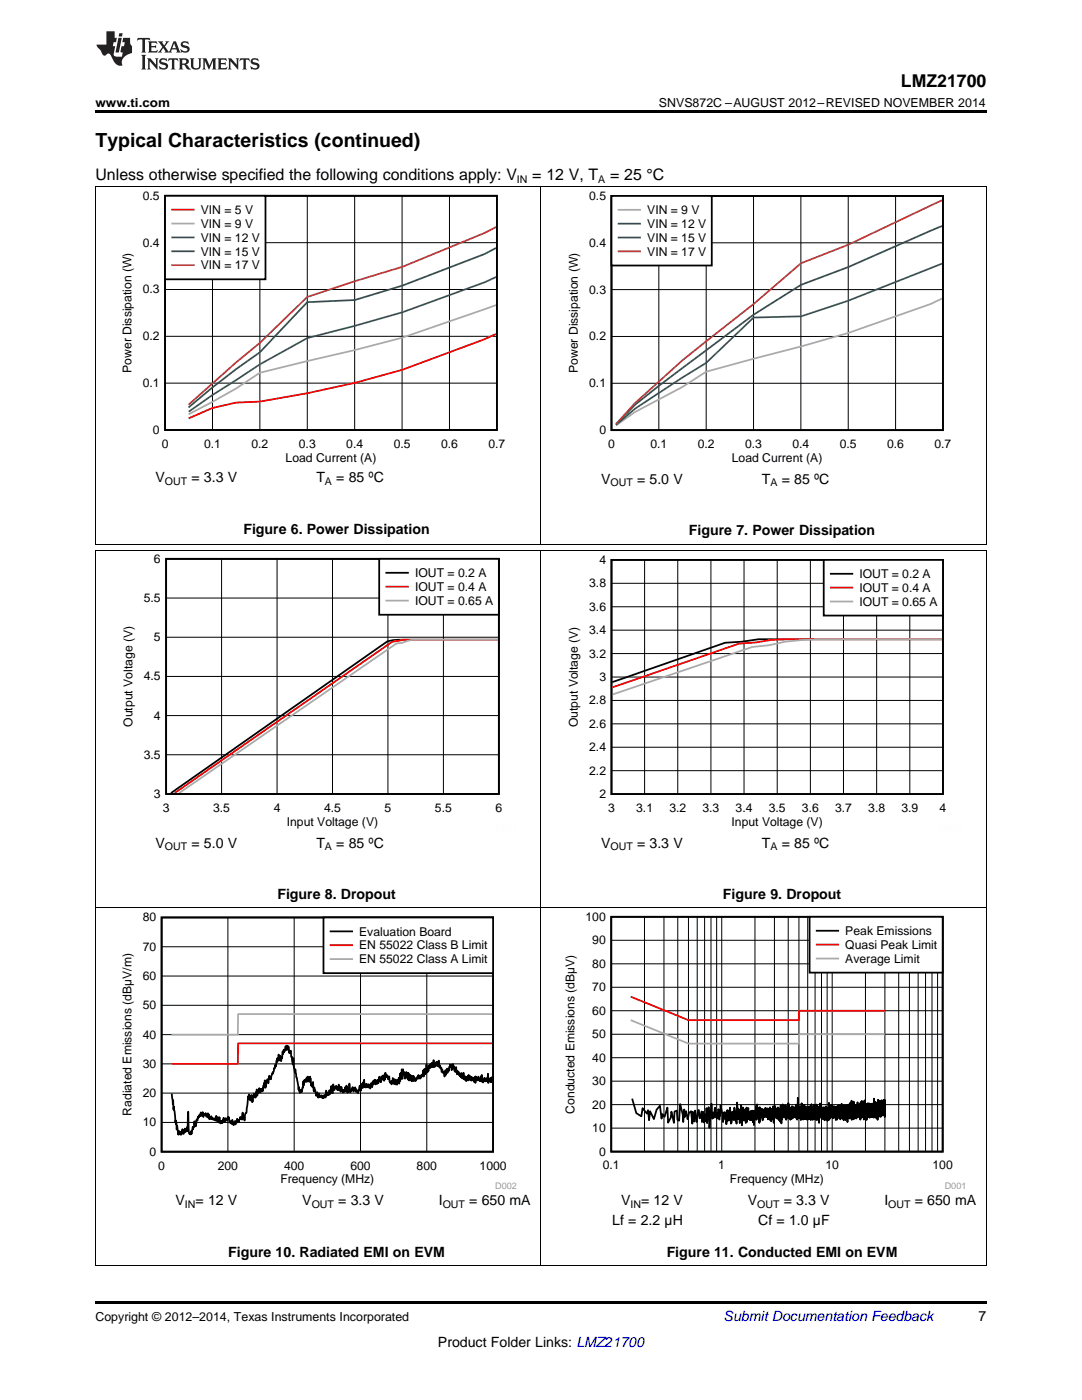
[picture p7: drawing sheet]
<svg xmlns="http://www.w3.org/2000/svg" width="216mm" height="279mm" viewBox="0 0 216 279" stroke-linecap="round" stroke-linejoin="round" font-family="sans-serif">
<path d="M19 252.6h.2zM196.7 252.6h.1zM19 259.7h177.8v.5h-177.8z" fill="#000"/>
<path d="M19.1 181.3v71.3M107.9 181.3v71.3M196.8 181.3v71.3M19 252.6h177.8" fill="none" stroke="#000" stroke-width=".2"/>
<path d="M23.9 182.2h79.2v55.1h-79.2z" fill-rule="evenodd" fill="#fff"/>
<path d="M32.2 183.1h66.2v46.7h-66.2zM98.2 215.5l-.1-.5-.1 1-.1-.2v.1l-.1-.7-.2 .6-.1-.4-.1 .7v-1.8l-.1 1.1-.1 .2v-.5l-.1 .7-.1-.5-.2 .5v-.6l-.1 .5v-.6l-.1 .5-.2 .4-.1-.2v.2l-.2-1.5-.1 1.3v-1l-.2 .9h-.2l-.2-.8-.1 .7-.1-.4-.1 .4-.2-.8v1.3l-.1-1.1-.1 .2v-.2l-.1 .9-.1-.7v.5l-.1-.5-.1 .3-.1-.2-.1-.4-.1 .8-.2-1-.1 .8-.2-1-.1 1.1v-.9l-.1 .7h-.1l-.1-.4v.7h-.2v-.9l-.1 .5-.1-.4v.6l-.1-.6v.4l-.1-1.2-.1 1.2v-.3l-.2 .2-.2-1.1v.9l-.2-.7-.1 .4v-.5l-.1 .3-.1-.7-.2 .5v-.5l-.1 .6-.2-1.4-.2 .9-.2-1.2-.2 .5v-.9l-.1 1-.1-.8-.1 1.1-.1-1-.1 .3-.1-.4-.3 1.3-.1-.5-.1 .8-.1-.8-.2 1.2-.1-.9-.2 1.2-.1-.8-.2 .2-.2-.8-.1 .5v-.8l-.1-.1-.1 .2-.1-.6-.1 .4-.1-1.3-.2 1.1-.1-.9-.1 .8-.1-.8-.1 .6v-.3l-.2 .6-.2-.2v.4l-.1-1.4-.1 1.3-.1-.7v.7l-.2-.8-.2 1v-.7l-.2 .8v-.6l-.1 .1-.1 1-.1-.4-.1 .7-.2-1.6-.1 1.9-.1-.4-.1 .4-.1-1-.2 1.5v-1.2l-.1 1.2-.2-.4v.5l-.2-.3-.1 .6-.1-.5h-.1l-.1 .6-.1-.8-.1 .7-.1-.4-.1 .6-.1-.3-.2 .7v-.6l-.2 .5-.2-.9v.9l-.1-1-.2 1.1-.2-1.2-.1 1-.1-1.1-.2 1.1-.1-1.5-.1 1.4v-1.4l-.1 1.1-.2-1.3-.1 1.2-.1-.8-.1 1-.1-1.2-.1-.2-.1 .1-.1-.6-.1 1.9-.1-1.9-.1 1.6-.1-.9-.1 1.4-.1-1.2-.1 2-.1-1.2-.3 1v-.6l-.1 1-.1-.8-.1 .5v-.6l-.1 .8-.1-1-.2 .9-.2-1.2-.1 1.1-.1-.5-.1 .7-.1-.5-.1 .3-.1-.4-.1 .1v-1.1l-.1 .4-.1-.1-.1 .3-.1-.7-.1 .2v-.4l-.2 .5-.1-.9-.1 1.3v-.4l-.2 .7v-1.1l-.1 1-.1-1-.1 .7-.2-.5-.1 1.2-.2-.6-.1 .3v-.8l-.2 1.3-.1-.7-.2 .8-.2-.8-.1 .9-.2-.9-.1 .7-.1-.2v.5l-.1-.7-.1 1.2-.2-.8-.2 1-.2-.7-.1 .4v-.5l-.1 .6-.2-.4-.1 .3v-.6l-.2 .7-.1-.6-.2 .5v-1.4l-.1 1.4-.1-.9-.1 1.1h-.1l-.2-.8-.1 1.3v-.8l-.1 .5-.1-.6-.4 1.5v-.6l-.1 .3-.1-.2-.1 .2-.2-.9-.1 .6-.1-.5-.2 .8-.1-1-.5 1.1-.2-1.7v1.3l-.1 .3-.1-.8-.2 1-.2-1.4v1.1l-.2-.1v-.7l-.1 .9-.2-.4-.2 .5-.3-1.1-.1 1-.2-.3-.2-1.1-.1 1.1-.1-.4-.1 .4-.2-.9v.5l-.2-.4-.1 .7-.2-.4v.3l-.1-1-.1 1.8-.2-.9v.4l-.1-1-.2 1.6-.2-.7v.9l-.1-.3-.2 .4-.2-.6v.5l-.1-.8-.1 1.2v-.4l-.1 .5-.1-.5-.1 .5-.1 .1-.1-.5-.1 .6v-.4l-.1 .4-.2-.6v.3l-.4 .1v-.8l-.2 .9-.2-1.1-.2 .7-.4-1.7-.1 .8v-.1l-.1-1.8-.2 1-.1-.6-.1 .3-.2-1.7-.1 .9v-.6l-.1 .7-.3-1v.9l-.2-.8-.2 1v-.5l-.3 .3v-.2l-.1 1-.1-.8v1.3l-.1-.1-.1 .1-.1 .8-.1-.5-.1 .5-.1-.1-.1 .3-.2-1.2v.6l-.7-4.1v.7l-.2-.9-.2-2-.1 1.2-.4-2.7-.2 .5v-.5l-.1 .4-.1-1.2-.1 .1v-.2l-.1 .7-.1-.8-.1 .9-.1-.8-.4 1.2-.1-.5-.1 .9-.1-.6v.1l-.3 1.9-.3-1.1v.9l-.1-.1-.1-1-.1 1.2-.2-.5-.2 1.6-.1 .1-.1-.4-.1 .8-.1-.2-.3 1.2-.1-.1-.2 1.2-.1-.3-.1 .2-.2-.6-.2 1.5v-.7l-.1 .1v-.2l-.4 1.7-.2-1.5v1.3l-.1-.8-.3 1.6v-.5l-.1 .6-.1-.5-.1 .3-.1-.2-.1 .6-.2-.8-.1 1-.2-.4-.1 .9-.1-1.3-.2 1.6v-.5l-.1 .6-.2-.9-.2 .7v-.2l-.1 1.2-.1-.7v.7l-.1-1.4-.1 .5-.1-.4v1l-.2-.4v.2l-.1-1-.1 .5-.1-.1-.3 3.3-.3 .2-.1 1.3-.1-.7v.3l-.3-1.2-.1 1.4-.1-.5-.2 .4-.1-.3-.3 1v-.4l-.1 .4-.2-.7-.3 1.1-.1-.7-.3 .9-.2-1.1-.2 .8-.2-.6-.1 .4-.1-.2-.2-1-.3 .8v-.4l-.2 .3-.1-.4-.1 .8-.1-.2v.1l-.2-.8v.9l-.1-.6-.1 .7-.1-.4-.1 .4-.1-.4-.1 .5-.2-1.2-.1 1-.1-.9-.1 .7v-.8l-.2 .7-.2-1v1l-.1-.6-.1 .4-.1-.3-.1 .3-.1-.2-.1 .1-.1-.3v.3l-.1-.1-.1-.5-.1 .5-.2-.4-.1 .5-.1-1-.2 .7v-.9l-.1 .7-.1-.4-.1 .4-.2-.8v.4l-.2-.1-.2 .1v.4l-.2-1v.6l-.2-.1-.1 .3v-.7l-.1 .7-.2-.3-.2 .7-.1-.2-.1 .7-.1-.2h-.1l-.2 1.4v-1l-.1 .8-.1-.8-.1 1.2-.1-.1-.1 .5v-.5l-.3 1.4-.1-.6-.1 .7-.3-.4-.1-4.1-.3 3.9-.1-.5-.2 .6-.1-.7-.3 1.1-.1-.7v.5l-.1-.8-.2 1.1-.1 .1-.2-.7-.2 .6-.1-.7v.7l-.3-1.8v.8l-.2-1.8-.1 .3-.3-3-.1 .5v-1.8l-.1 .8-.3-2.1" fill="none" stroke="#000" stroke-width=".35"/>
<path d="M32.2 194.8h66.2M32.2 188.9h66.2M45.5 183.1v46.8M58.7 183.1v46.8M71.9 183.1v46.8M85.2 183.1v46.8M32.2 218.2h66.2M32.2 212.3h66.2M32.2 206.5h66.2M32.2 200.6h66.2M32.2 224h66.2" fill="none" stroke="#000" stroke-width=".2"/>
<path d="M98.2 208.2h-50.7v4.1h-13.3" fill="none" stroke="#f00" stroke-width=".35"/>
<path d="M98.2 202.4h-50.7v4.1h-13.3" fill="none" stroke="#aaa" stroke-width=".35"/>
<path d="M64.5 183.1h33.9v11.1h-33.9z" fill-rule="evenodd" fill="#fff"/>
<path d="M64.5 183.1h33.9v11.1h-33.9zM66 185.9h4.3" fill="none" stroke="#000" stroke-width=".35"/>
<path d="M66 188.6h4.3" fill="none" stroke="#f00" stroke-width=".35"/>
<path d="M66 191.4h4.3" fill="none" stroke="#aaa" stroke-width=".35"/>
<path d="M112.3 182h80.2v55.3h-80.2z" fill-rule="evenodd" fill="#fff"/>
<path d="M122 183h66.1v46.8h-66.1zM126.1 219.3l.9 2.8 1 .7 .2-1.6 .9 1.1 .2-.7 .2 2 .2-1.8 .8 1.5 .5-1.8 .7-.8 .3 2.5 .2-.9 .4 .6 .6-1.9 .1 3.1 .5-1.1 .2-1.1 .5 2.2 .1-2.3 .5-.2 .1 1.9 .3 .2 .2-3.4 .5 2.1 .1 1.5 .2-2.5 .1 1.5 .3-1.1 .3 1.6 .3-1.3 .4-.3 .2 2.4 .1-2.3 .3 1.9 .2-2.2 .3 2.3 .3-2.4h.2l.1 1.7 .1-.1 .3-1.3 .1 2.1 .2-2 .2 2.1 .1-1.7 .3 1.5 .1-2.7 .1 3 .3-3.1 .2 4.1 .4-4.8 .1 3 .2-1.3 .1 1.1 .2-.3 .1-1.7 .2 1.8 .1-.8v1.2l.3-.4 .1-1.5 .1 2 .3-2.8 .3 1.5 .1 .1 .1 1.7 .2-2 .2 1.5 .1-1.4 .1 2.4 .2-2.9 .1 2.2 .2-2.1v2l.2-.2 .1-2.3 .2 3.1v-1.9v1.8l.1-2 .1-.2 .1 1.4 .1-1.5 .1 1.7 .1-.2v-2.2l.3 2.6 .1-1.8 .1 2.3 .1-4.2 .2 3.4 .1-2 .2 2.7 .1-1.8 .1 1.1 .1-2.9 .1 4.1 .3-3.6v2.1l.1-1.6 .1 2.1 .2-2.3 .1 2.8 .2-3.1v2.9l.1-1.5 .1 .5 .1-1.8 .1 2.2v-1.3l.2 1.5 .1-1.7v1.7l.2-1.8v1.8l.1-1.8v1.9l.1-1.9 .1 2.2 .1-2.2v2.3l.1-2.2v2.7l.3-2.6v1.5v-1.9l.1 1.4 .1-.5v-1.7l.1 2.8 .1-3.1v2.4l.1 .2v-1.9l.1 1.7 .1-1.4 .1 2.7 .1-3.1v2.8l.2-2.6 .1 1.8v-1.2l.2 1v-1.5l.1 2.3v-2.1l.1 1.7v-1.2v.6l.2-1.2 .1 1.6v-1.8l.1 1.2 .1-1.3 .1 1.8 .1-1.2v1.3l.1-1.8 .1 2.2v-2.1l.2 2v-2l.1 1.3 .2-1.6v2.6l.1-2.1 .1 2.3v-2.1l.1-.4v1.7l.1-1.7 .1 2.1 .1-2.6 .1 3.3 .1-3.4 .1 2.4v-2.4v1.9l.1-.9 .1 1.1 .1-1.6v1.9l.2-1.6v.2v1.6l.1-2.3 .1 2v-1.6l.1 1.2 .1-1.4v2.4l.1-2.2 .1 2.5 .1-3.3 .1 3.6v-2.8l.1 .4v-.7l.1 2.3 .1-3v2.4l.1-2v1.8l.2-1.7v2.1v-2l.1 2v-2.3l.1 2 .1-2.1v2.5v-2.2l.1 2.6 .1-2v1.4l.1-.5v-1.4v1.9l.1-1.5 .1 1.7v-3l.1 2.9v-2.5l.1 2.3v.2l.1-1.8 .1 2.3 .1-2.4 .1 1.9 .1-2.2v2.5l.1-2.3v2l.1-2.2v2.3l.1-1.2 .1 .9v-1.5v1.6v-1.6l.1 1.7 .1-1.9v1.6v-1.2l.1 1.1v-1.8l.1 2.3 .1-2.6 .1 2.6v-2.2l.1 .4v2.2l.1-4.4v3.4l.1 .1v-1.8l.1 2.4 .1-2.1v1.7l.1-2v2.2l.1-1.6v1.8l.1-2v2.3v-2.6l.1 2.2 .1-2.9 .1 2.9v-2.7l.1 2.4v-1.8l.1 2.4v-2.3l.1 1.7v-1.7l.1 2.2v-2.8v2.8l.1-2.2 .1 2.2 .1-2.3v2l.1-1.4 .1 1.8v-2.4v2l.1-1.9 .1 2.3v-2.1l.1 2v-2.4v2.2l.1-2.1 .1 2.3v-2.3l.1 2.3v-2.5l.1 2.5v-2.5l.1 2.7 .1-3.1 .1 2.6 .1-1.9v1.6l.1-1.6v2.4v-2.1l.1 1.5v-2l.1 2.4 .1-2.9v2.2v-1.9l.1 2.5v-1.7l.1 1.5v-2l.1 2.5 .1-2.8v2.1v-2.4v3.1l.2-2.8v2.8l.1-2.3v1.8l.1-2 .1 1.9v-1.7v2.9v-3.1l.1 1.6 .1-2v1.9v-2.3l.2 2.8v-1.7l.1 1.7v-2l.1 2.3 .1-2.1v1.8l.1-1.8v1.8v-2v2.3l.1-2.2v1.6l.1-1.3v2v-2.3l.2 2.5v-2.3l.1 2.1v-2.4v2.2v-2.4v1.8l.1-1.1v1.5v-1.5l.1 1.6 .1-2.1v2.3l.1-2.2v2.6v-2.4l.2 1.9v-2l.1 2.4v-3.5l.1 3 .1-2.2v2.4l.1-2.3v1.7l.1-1.7 .1 1.5v-2v2.4v-2.1l.1 2v-1.9v1.9l.1-1.5v1.5v-1.6v1.7v-2.2l.1 2.5v-1.9v1.6l.1-1.5v1.7l.1-2.1v2v-2.2v2.1l.1-1.9v2l.1-2.2v2.2v-2v2l.1-2v1.9l.1-1.6v2.2v-2.5l.1 1.9v-1.9l.1 1.7v-1.5v2v-2.3v2.5l.1-2.6v2.4l.1-2.5v2.2v-1.5l.1 1.6v-2l.1 1.9v-2.4l.1 2.4v-2l.1 2.3v-2.3l.1 2.5v-2.6l.1 2.3v-2.3l.1 1.9v-2.4l.1 2.7 .1-2.5 .1 2.4v-1.6l.1 2.2 .1-2.7 .1 2.4v-1.6l.1 .9v-1.9v2.4v-2.4v3l.1-2.5v1.6l.1-1.9v2.2l.1-2.3v2.4l.1-2.5v2.2l.1-2.2v3.3l.1-3.4 .1 2.3 .1-2.3 .1 2.5v-2v2.2l.1-3 .1 3v-2.5v2.3v-2.1l.1 2.1v-1.8l.1 1.9v-1.8v1.6v-3.2l.1 3.8v-2.5v1.6v-1.7v2.1l.1-2.7v2.8v-2.6v2.4l.1-2.4 .1 2v-2.3v3.2v-3.6l.1 3 .1-2.2v2.1v-2.1v2l.1-1.9v1.9v-2l.1 2.3v-2.3l.1 2.3v-2.3v2.6l.1-2.4v2v-2v1.8l.1-1.4v1.4v-2.1l.1 2.5v-3v2.7l.1-2 .1 2.1v-2l.1 1.8v-1.8v2v-1.6v1.4l.1-1.2v1v-1.9v2v-1.4v2l.1-2.2 .1 2.6v-3.4v2.9l.1-2.6 .1 2.7v-3.3l.1 3.1 .1-3.1v3v-2.3v2.3l.1-2.4 .1 2.4v-1.8v1.6v-2.6l.1 3.4v-2.8l.1 2.1v-2.3v2v-2.8l.1 3.2 .1-2 .1 2v-2.3l.1 2.3v-2.5v3.2l.1-2.9v2.4v-2.5v2.2l.1-2.1 .1 2.1v-2.1v1.9v-2.4v2.5l.1-2.3v2.2l.1-1.6v1.9v-2.3v2.5l.1-2.8v2.5v-2.1v2.4l.1-2.3 .1 2.2v-2.6v2.4v-2.2v2.3l.1-2.5v2.2l.1-2v2v-1.7l.1 1.4v-1.2v1.9v-2.7v2.2l.1-1.8 .1 2.2v-2.1v2l.1-2.3v2.1v-2l.1 2.6v-3.8v3.2l.1-2.2v2.4v-2.8v2.6l.1-2.5 .1 2.9v-2.9v2.9l.1-2.6v2.8l.1-2.6 .1 2.5v-2.9l.1 3.4 .1-4 .2 3.3v-2.6v2.3l.1-2.2 .1 2.2v-2.1v2v-1.9v2.3l.1-3.1v2.4v-1.7v1.9v-2.1l.1 2.4v-2.6v2.8v-2.8l.1 2.7v-3.1l.1 3v-2.6v2.3l.1-2 .1 2.2v-2.5v2.5l.1-2.9v2.9l.1-2.6v2.7v-3.1l.1 3.1v-3l.1 3.3v-2.7" fill="none" stroke="#000" stroke-width=".35"/>
<g fill="none" stroke="#000" stroke-width=".2">
<path d="M122 197h66.1M122 192.4h66.1M122 187.7h66.1M128.6 183v46.8M132.5 183v46.8M135.2 183v46.8M137.4 183v46.8M139.1 183v46.8M140.6 183v46.8M141.9 183v46.8M143 183v46.8M144 183v46.8"/>
<path d="M150.6 183v46.8M154.5 183v46.8M157.3 183v46.8M159.4 183v46.8M161.2 183v46.8M162.6 183v46.8M163.9 183v46.8M165 183v46.8M166.1 183v46.8M172.7 183v46.8M176.6 183v46.8M179.3 183v46.8"/>
<path d="M181.5 183v46.8M183.2 183v46.8M184.7 183v46.8M186 183v46.8M187.1 183v46.8M122 215.8h66.1M122 211.1h66.1M122 206.4h66.1M122 201.7h66.1M122 225.1h66.1M122 220.5h66.1"/>
</g>
<path d="M125.8 198.9l11.6 4.7h22l.1-1.9h17.1" fill="none" stroke="#f00" stroke-width=".35"/>
<path d="M125.8 203.6l11.6 4.7h22l.1-1.9h17.1" fill="none" stroke="#aaa" stroke-width=".35"/>
<path d="M161.5 183h26.6v11.1h-26.6z" fill-rule="evenodd" fill="#fff"/>
<path d="M161.5 183h26.6v11.1h-26.6zM163 185.8h4.3" fill="none" stroke="#000" stroke-width=".35"/>
<path d="M163 188.5h4.3" fill="none" stroke="#f00" stroke-width=".35"/>
<path d="M163 191.3h4.3" fill="none" stroke="#aaa" stroke-width=".35"/>
<path d="M19.1 109.9v71.4M107.9 109.9v71.4M196.8 109.9v71.4M19 181.2h177.8" fill="none" stroke="#000" stroke-width=".2"/>
<path d="M24.1 110.6h78.8v55.3h-78.8z" fill-rule="evenodd" fill="#fff"/>
<path d="M33.1 111.5h66.4v47h-66.4zM99.4 127.7h-19.9l-2.2 .3-43.2 30.3" fill="none" stroke="#000" stroke-width=".36"/>
<path d="M33.1 119.4h66.5M44.2 111.5v47M55.3 111.5v47M66.3 111.5v47M77.4 111.5v47M88.5 111.5v47M33.1 135h66.5M33.1 127.2h66.5M33.1 150.6h66.5M33.1 142.8h66.5" fill="none" stroke="#000" stroke-width=".2"/>
<path d="M99.4 127.7h-18.9l-2.2 .4-43.4 30.2" fill="none" stroke="#f00" stroke-width=".36"/>
<path d="M99.4 127.7h-14.7a8 8 0 0 0-4.5 .6l-1.1 .1-43.4 29.9" fill="none" stroke="#aaa" stroke-width=".36"/>
<path d="M75.7 111.5h23.8v11.2h-23.8z" fill-rule="evenodd" fill="#fff"/>
<path d="M75.7 111.5h23.8v11.2h-23.8zM77.1 114.3h4.3" fill="none" stroke="#000" stroke-width=".36"/>
<path d="M77.1 117.1h4.3" fill="none" stroke="#f00" stroke-width=".36"/>
<path d="M77.1 119.9h4.3" fill="none" stroke="#aaa" stroke-width=".36"/>
<path d="M113 110.8h78.8v55.1h-78.8z" fill-rule="evenodd" fill="#fff"/>
<path d="M122 111.7h66.2v46.8h-66.2zM188 127.6h-36.6l-3.4 .5-3.3 .2-22.5 7.8" fill="none" stroke="#000" stroke-width=".35"/>
<g fill="none" stroke="#000" stroke-width=".2">
<path d="M122 116.4h66.2M128.6 111.7v46.8M135.2 111.7v46.8M141.9 111.7v46.8M148.5 111.7v46.8M155.1 111.7v46.8M161.7 111.7v46.8M168.3 111.7v46.8M174.9 111.7v46.8M181.5 111.7v46.8M122 139.8h66.2M122 135.1h66.2"/>
<path d="M122 130.4h66.2M122 125.8h66.2M122 121.1h66.2M122 153.8h66.2M122 149.1h66.2M122 144.5h66.2"/>
</g>
<path d="M188 127.6h-30.6l-3.3 .1-3.3 .5-3.3 .2-25.3 8.8" fill="none" stroke="#f00" stroke-width=".35"/>
<path d="M188 127.6h-21.3a51.2 51.2 0 0 0-13.3 1.2l-3.3 .3-27.9 9.5" fill="none" stroke="#aaa" stroke-width=".35"/>
<path d="M164.4 111.7h23.8v11.2h-23.8z" fill-rule="evenodd" fill="#fff"/>
<path d="M164.4 111.7h23.8v11.2h-23.8zM165.8 114.5h4.3" fill="none" stroke="#000" stroke-width=".35"/>
<path d="M165.8 117.3h4.3" fill="none" stroke="#f00" stroke-width=".35"/>
<path d="M165.8 120h4.3" fill="none" stroke="#aaa" stroke-width=".35"/>
<path d="M19.1 37.2v71.4M107.9 37.2v71.4M196.8 37.2v71.4M19 109.8h177.8M19 108.6h177.8" fill="none" stroke="#000" stroke-width=".2"/>
<path d="M113 38.2h78.8v55.1h-78.8z" fill-rule="evenodd" fill="#fff"/>
<path d="M122 39.1h66.2v46.7h-66.2z" fill="none" stroke="#000" stroke-width=".35"/>
<path d="M131.5 39.1v46.8M140.9 39.1v46.8M150.4 39.1v46.8M159.8 39.1v46.8M169.3 39.1v46.8M178.7 39.1v46.8M122 57.8h66.2M122 48.5h66.2M122 76.5h66.2M122 67.2h66.2" fill="none" stroke="#000" stroke-width=".2"/>
<path d="M188 59.6l-2.3 1.1-16.4 5.7-9.5 2.7-18.9 5.1-4.7 3-9.5 5-3.8 2.7" fill="none" stroke="#aaa" stroke-width=".35"/>
<path d="M188 52.6l-18.7 7.4-9.5 3.1-9.4 .3-9.5 9-4.7 2.9-9.5 6.3-3.8 3.2" fill="none" stroke="#295c75" stroke-width=".35"/>
<path d="M188 45.1l-18.7 8.2-9.5 3.5-9.4 6-14.2 10.6-9.5 7.4-3.8 3.9" fill="none" stroke="#286b49" stroke-width=".35"/>
<path d="M188 40l-18.7 8.8-9.5 3.7-9.4 8.2-14.2 11.2-9.5 8.6-3.8 4.1" fill="none" stroke="#9e3a3a" stroke-width=".35"/>
<path d="M122 39.1h20v13.9h-20z" fill-rule="evenodd" fill="#fff"/>
<path d="M122 39.1h20v13.9h-20z" fill="none" stroke="#000" stroke-width=".35"/>
<path d="M123.4 41.9h4.3" fill="none" stroke="#aaa" stroke-width=".35"/>
<path d="M123.4 44.6h4.3" fill="none" stroke="#295c75" stroke-width=".35"/>
<path d="M123.4 47.4h4.3" fill="none" stroke="#286b49" stroke-width=".35"/>
<path d="M123.4 50.2h4.3" fill="none" stroke="#9e3a3a" stroke-width=".35"/>
<path d="M23.9 38.2h79.2v54.7h-79.2z" fill-rule="evenodd" fill="#fff"/>
<path d="M32.9 39.1h66.2v46.7h-66.2z" fill="none" stroke="#000" stroke-width=".35"/>
<path d="M42.4 39.1v46.7M51.9 39.1v46.7M61.3 39.1v46.7M70.8 39.1v46.7M80.2 39.1v46.7M89.7 39.1v46.7M32.9 57.8h66.3M32.9 48.4h66.3M32.9 76.5h66.3M32.9 67.1h66.3" fill="none" stroke="#000" stroke-width=".2"/>
<path d="M99 66.7l-2.3 1-16.4 6.1-9.5 2.6-9.5 2.1-9.5 1.6-4.7 .2-4.7 1.1-4.8 2.1" fill="none" stroke="#f00" stroke-width=".35"/>
<path d="M99 60.9l-18.7 6.5-9.5 2.5-18.9 4.5-4.8 3.1-9.5 5.2" fill="none" stroke="#aaa" stroke-width=".35"/>
<path d="M99 55.3l-2.3 1-16.4 6-9.5 2.7-9.5 2.5-9.4 5.2-9.5 6.1-4.7 3.4" fill="none" stroke="#295c75" stroke-width=".35"/>
<path d="M99 49.5l-2.3 1.2-16.4 6.3-9.5 2.9-9.5 .4-9.5 10-4.7 3.4-4.7 3.6-4.8 4" fill="none" stroke="#286b49" stroke-width=".35"/>
<path d="M99 45.3l-2.3 1.2-16.4 6.8-9.5 2.8-9.5 3.2-9.4 9.1-4.8 3.9-9.5 8.5" fill="none" stroke="#9e3a3a" stroke-width=".35"/>
<path d="M32.9 39.1h20.1v16.6h-20.1z" fill-rule="evenodd" fill="#fff"/>
<path d="M32.9 39.1h20.1v16.6h-20.1z" fill="none" stroke="#000" stroke-width=".35"/>
<path d="M34.4 41.8h4.3" fill="none" stroke="#f00" stroke-width=".35"/>
<path d="M34.4 44.6h4.3" fill="none" stroke="#aaa" stroke-width=".35"/>
<path d="M34.4 47.4h4.3" fill="none" stroke="#295c75" stroke-width=".35"/>
<path d="M34.4 50.1h4.3" fill="none" stroke="#286b49" stroke-width=".35"/>
<path d="M34.4 52.9h4.3" fill="none" stroke="#9e3a3a" stroke-width=".35"/>
<path d="M19 37.2h177.8" fill="none" stroke="#000" stroke-width=".2"/>
<path d="M19 22h177.8v.5h-177.8z" fill="#000"/>
<g fill="#231f20">
<path d="M27.5 7.6l-.1 .5 .4-.2h.6v.1v2.1l-.2 .4h1l-.3-.4v-2.1l.1-.1h.5l.5 .2-.2-.5zM29.5 8.3l.2 .3v1.5l-.2 .4h1.8l.2-.6a1.04 1.04 0 0 1-1.3 .2v-.7h.6l.3 .2v-.6l-.3 .2h-.6v-.6l.8-.1 .4 .3-.2-.5zM31.5 8.3l.9 1.1-.9 1.1h.8l-.2-.2 .5-.7 .4 .7-.2 .2h1.5l-.1-.2 .1-.4h.9l.1 .4-.2 .2h1l-.3-.3-.7-1.9h-.5l-.9 2-.8-1 .9-1h-.8l.1 .3-.3 .5-.4-.6 .2-.2zM34.7 8.6l.4 1h-.7zM36.3 8.4a.63 .63 0 0 0-.2 .7 .63 .63 0 0 0 .6 .4l.6 .2 .1 .2a.75 .75 0 0 1-.7 .4 .75 .75 0 0 1-.6-.5l.1 .7 .1-.1a1.11 1.11 0 0 0 1.5-.6 1.13 1.13 0 0 0-1.2-.8l-.1-.4a1.04 1.04 0 0 1 1.2 .2l-.2-.5-.1 .1-.5-.2zM28.2 10.9l.2 .4v2.2l-.2 .4h1l-.3-.4v-2.2l.3-.4zM29.3 11.6l.3 .4v1.5l-.3 .4h.8l-.2-.4v-1.3l1.5 1.7v-1.9l.2-.4h-.7l.2 .4v.9l-1.1-1.3zM32 11.8a.62 .62 0 0 0-.2 .7 .62 .62 0 0 0 .6 .4l.6 .1 .1 .3a.76 .76 0 0 1-.7 .3 .76 .76 0 0 1-.6-.4l.1 .7 .1-.1a1.11 1.11 0 0 0 1.5-.6 1.13 1.13 0 0 0-1.2-.8l-.1-.4a1.04 1.04 0 0 1 1.2 .2l-.2-.6-.1 .1-.5-.1zM33.7 11.6l-.2 .6a.61 .61 0 0 1 .8-.3v1.6l-.2 .4h.9l-.2-.4v-1.6a.63 .63 0 0 1 .8 .3l-.2-.6zM35.6 11.6l.3 .4v1.5l-.3 .4h1l-.2-.2v-.8l.5 .2a.76 .76 0 0 0 1.2 .7l-1-1a.58 .58 0 0 0 .6-.5 .58 .58 0 0 0-.5-.6zM36.4 11.9h.1a.45 .45 0 0 1 .5 .1 .45 .45 0 0 1 .1 .5l-.7 .2zM37.9 11.6l.2 .2a2.17 2.17 0 0 0 .3 1.9 .99 .99 0 0 0 1.6-.6v-1.1l.2-.4h-.7l.2 .2a1.92 1.92 0 0 1-.2 1.8 .6 .6 0 0 1-.9-.5v-1.1l.2-.4zM40.4 11.6l.2 .4v1.5l-.2 .4h.7l-.2-.4v-1.4l.8 1.8 .8-1.8v1.4l-.2 .4h.9l-.2-.4v-1.5l.2-.4h-.8l-.6 1.5-.6-1.5zM43.4 11.6l.2 .4v1.5l-.2 .4h1.8l.2-.6a1.04 1.04 0 0 1-1.3 .1v-.6h.5l.4 .2v-.6l-.4 .2h-.5v-.7h.8l.3 .3-.1-.6zM45.5 11.6l.2 .4v1.5l-.2 .4h.7l-.2-.4v-1.3l1.5 1.7v-1.9l.2-.4h-.7l.2 .4v.9l-1.1-1.3zM47.9 11.6l-.1 .6a.61 .61 0 0 1 .8-.3v1.6l-.3 .4h1l-.3-.4 .1-1.6a.63 .63 0 0 1 .7 .3l-.1-.6zM50.2 11.8a.62 .62 0 0 0-.2 .7 .62 .62 0 0 0 .6 .4l.6 .1 .2 .3a.76 .76 0 0 1-.8 .3 .76 .76 0 0 1-.6-.4l.1 .7 .2-.1a1.11 1.11 0 0 0 1.5-.6 1.13 1.13 0 0 0-1.3-.8l-.1-.4a1.04 1.04 0 0 1 1.2 .2l-.1-.6-.2 .1-.5-.1z"/>
<path d="M21.2 6.3v2.6h-1.9l.1 .4 .7 .9a.91 .91 0 0 0 1 .8 .56 .56 0 0 1 .5-.3 .56 .56 0 0 1 .5 .3l.4 .8a1.53 1.53 0 0 0 1.9 1.2 1.54 1.54 0 0 1 1-2.1l.9-.3v-1.4a1.52 1.52 0 0 1-.3-1.6h-1.4l-.2 .8h.5l-.2 .8h-.4l-.2 1v.2l.4 .1-.2 .8a1.93 1.93 0 0 1-1.6-.3l.3-1.8h-.5l.2-.8h.4l.2-.8h-.4v-1.3zM23.6 7.6l-.6 2.9h.7l.6-2.9zM23.8 6.6l-.1 .7h.6l.2-.7z"/>
</g>
<text font-size="3.9" x="19" y="29.3">Typical Characteristics (continued)</text>
<text font-size="3.5" x="179.8" y="17.3">LMZ21700</text>
<g font-size="3.2">
<text x="19" y="36">Unless otherwise specified the following conditions apply: V</text>
<text x="106.2" y="36">= 12 V, T</text>
<text x="121.7" y="36">= 25 °C</text>
</g>
<g font-size="2.8">
<text x="31" y="96.2">V</text>
<text x="38.2" y="96.2">= 3.3 V</text>
<text x="63.1" y="96.2">T</text>
<text x="67.1" y="96.2">= 85 ºC</text>
<text x="119.9" y="96.5">V</text>
<text x="127.1" y="96.5">= 5.0 V</text>
<text x="152" y="96.5">T</text>
<text x="156" y="96.5">= 85 ºC</text>
<text x="48.6" y="106.5">Figure 6. Power Dissipation</text>
<text x="137.5" y="106.9">Figure 7. Power Dissipation</text>
<text x="31" y="169.2">V</text>
<text x="38.2" y="169.2">= 5.0 V</text>
<text x="63.1" y="169.2">T</text>
<text x="67.1" y="169.2">= 85 ºC</text>
<text x="119.9" y="169.2">V</text>
<text x="127.1" y="169.2">= 3.3 V</text>
<text x="152" y="169.2">T</text>
<text x="156" y="169.2">= 85 ºC</text>
<text x="55.4" y="179.5">Figure 8. Dropout</text>
<text x="144.3" y="179.5">Figure 9. Dropout</text>
<text x="35" y="240.5">V</text>
<text x="39" y="240.5">= 12 V</text>
<text x="60.3" y="240.5">V</text>
<text x="67.5" y="240.5">= 3.3 V</text>
<text x="87.6" y="240.5">I</text>
<text x="93.6" y="240.5">= 650 mA</text>
<text x="122.2" y="244.5">Lf = 2.2 µH</text>
<text x="123.9" y="240.5">V</text>
<text x="127.9" y="240.5">= 12 V</text>
<text x="149.2" y="240.5">V</text>
<text x="151.3" y="244.5">Cf = 1.0 µF</text>
<text x="156.4" y="240.5">= 3.3 V</text>
<text x="176.5" y="240.5">I</text>
<text x="182.5" y="240.5">= 650 mA</text>
<text x="45.5" y="250.9">Figure 10. Radiated EMI on EVM</text>
<text x="133" y="250.9">Figure 11. Conducted EMI on EVM</text>
<text x="195.3" y="263.6">7</text>
<text x="87.4" y="268.9">Product Folder Links: LMZ21700</text>
</g>
<text font-size="2.8" fill="#0000c8" x="144.4" y="263.6">Submit Documentation Feedback</text>
<g font-size="2.5">
<text x="19" y="21.4">www.ti.com</text>
<text x="131.5" y="21.4">SNVS872C –AUGUST 2012–REVISED NOVEMBER 2014</text>
<text x="19" y="263.6">Copyright © 2012–2014, Texas Instruments Incorporated</text>
</g>
<g font-size="2.4">
<text x="28.5" y="39.9">0.5</text>
<text x="117.6" y="39.9">0.5</text>
<text x="40.1" y="42.7">VIN = 5 V</text>
<text x="40.1" y="45.5">VIN = 9 V</text>
<text x="129.1" y="42.7">VIN = 9 V</text>
<text x="129.1" y="45.5">VIN = 12 V</text>
<text x="28.5" y="49.2">0.4</text>
<text x="40.1" y="48.2">VIN = 12 V</text>
<text x="40.1" y="51">VIN = 15 V</text>
<text x="40.1" y="53.8">VIN = 17 V</text>
<text x="117.6" y="49.3">0.4</text>
<text x="129.1" y="48.3">VIN = 15 V</text>
<text x="129.1" y="51">VIN = 17 V</text>
<text x="28.5" y="58.6">0.3</text>
<text x="117.6" y="58.6">0.3</text>
<text x="28.5" y="67.9">0.2</text>
<text x="117.6" y="67.9">0.2</text>
<text x="26.2" y="74.4" transform="rotate(-90 26.2 74.4)">Power Dissipation (W)</text>
<text x="28.5" y="77.3">0.1</text>
<text x="115.3" y="74.4" transform="rotate(-90 115.3 74.4)">Power Dissipation (W)</text>
<text x="117.6" y="77.3">0.1</text>
<text x="30.5" y="86.6">0</text>
<text x="32.3" y="89.4">0</text>
<text x="40.7" y="89.4">0.1</text>
<text x="50.2" y="89.4">0.2</text>
<text x="59.6" y="89.4">0.3</text>
<text x="69.1" y="89.4">0.4</text>
<text x="78.6" y="89.4">0.5</text>
<text x="88" y="89.4">0.6</text>
<text x="97.5" y="89.4">0.7</text>
<text x="119.6" y="86.6">0</text>
<text x="121.3" y="89.4">0</text>
<text x="129.8" y="89.4">0.1</text>
<text x="139.2" y="89.4">0.2</text>
<text x="148.7" y="89.4">0.3</text>
<text x="158.1" y="89.4">0.4</text>
<text x="167.6" y="89.4">0.5</text>
<text x="177" y="89.4">0.6</text>
<text x="186.5" y="89.4">0.7</text>
<text x="57" y="92.1">Load Current (A)</text>
<text x="146" y="92.2">Load Current (A)</text>
<text x="30.7" y="112.3">6</text>
<text x="119.6" y="112.5">4</text>
<text x="82.8" y="115.2">IOUT = 0.2 A</text>
<text x="82.8" y="117.9">IOUT = 0.4 A</text>
<text x="117.6" y="117.2">3.8</text>
<text x="171.5" y="115.4">IOUT = 0.2 A</text>
<text x="171.5" y="118.1">IOUT = 0.4 A</text>
<text x="28.7" y="120.1">5.5</text>
<text x="82.8" y="120.7">IOUT = 0.65 A</text>
<text x="117.6" y="121.9">3.6</text>
<text x="171.5" y="120.9">IOUT = 0.65 A</text>
<text x="30.7" y="128">5</text>
<text x="117.6" y="131.2">3.2</text>
<text x="117.6" y="126.6">3.4</text>
<text x="28.7" y="135.8">4.5</text>
<text x="119.6" y="135.9">3</text>
<text x="30.7" y="143.6">4</text>
<text x="117.6" y="140.6">2.8</text>
<text x="26.4" y="145.1" transform="rotate(-90 26.4 145.1)">Output Voltage (V)</text>
<text x="115.3" y="145.1" transform="rotate(-90 115.3 145.1)">Output Voltage (V)</text>
<text x="117.6" y="149.9">2.4</text>
<text x="117.6" y="145.3">2.6</text>
<text x="28.7" y="151.4">3.5</text>
<text x="117.6" y="154.6">2.2</text>
<text x="30.7" y="159.2">3</text>
<text x="119.6" y="159.3">2</text>
<text x="32.5" y="162">3</text>
<text x="42.5" y="162">3.5</text>
<text x="54.6" y="162">4</text>
<text x="57.2" y="164.8">Input Voltage (V)</text>
<text x="64.7" y="162">4.5</text>
<text x="76.7" y="162">5</text>
<text x="86.8" y="162">5.5</text>
<text x="98.9" y="162">6</text>
<text x="121.3" y="162">3</text>
<text x="126.9" y="162">3.1</text>
<text x="133.6" y="162">3.2</text>
<text x="140.2" y="162">3.3</text>
<text x="146" y="164.8">Input Voltage (V)</text>
<text x="146.8" y="162">3.4</text>
<text x="153.4" y="162">3.5</text>
<text x="160" y="162">3.6</text>
<text x="166.6" y="162">3.7</text>
<text x="173.2" y="162">3.8</text>
<text x="179.9" y="162">3.9</text>
<text x="187.5" y="162">4</text>
<text x="28.5" y="183.9">80</text>
<text x="116.8" y="183.8">100</text>
<text x="28.5" y="189.7">70</text>
<text x="71.7" y="186.7">Evaluation Board</text>
<text x="71.7" y="189.5">EN 55022 Class B Limit</text>
<text x="118.2" y="188.5">90</text>
<text x="168.7" y="186.6">Peak Emissions</text>
<text x="168.7" y="189.4">Quasi Peak Limit</text>
<text x="28.5" y="195.6">60</text>
<text x="71.7" y="192.3">EN 55022 Class A Limit</text>
<text x="118.2" y="197.8">70</text>
<text x="118.2" y="193.1">80</text>
<text x="168.7" y="192.2">Average Limit</text>
<text x="28.5" y="201.4">50</text>
<text x="118.2" y="202.5">60</text>
<text x="28.5" y="207.3">40</text>
<text x="118.2" y="207.2">50</text>
<text x="28.5" y="213.1">30</text>
<text x="118.2" y="211.9">40</text>
<text x="28.5" y="219">20</text>
<text x="118.2" y="221.2">20</text>
<text x="118.2" y="216.6">30</text>
<text x="26.2" y="222.7" transform="rotate(-90 26.2 222.7)">Radiated Emissions (dBµV/m)</text>
<text x="28.5" y="224.8">10</text>
<text x="114.6" y="222.3" transform="rotate(-90 114.6 222.3)">Conducted Emissions (dBµV)</text>
<text x="118.2" y="225.9">10</text>
<text x="29.8" y="230.6">0</text>
<text x="31.6" y="233.4">0</text>
<text x="43.4" y="233.4">200</text>
<text x="56.7" y="233.4">400</text>
<text x="69.9" y="233.4">600</text>
<text x="83.1" y="233.4">800</text>
<text x="95.7" y="233.4">1000</text>
<text x="119.5" y="230.6">0</text>
<text x="120.3" y="233.4">0.1</text>
<text x="143.3" y="233.4">1</text>
<text x="164.7" y="233.4">10</text>
<text x="186.1" y="233.4">100</text>
<text x="55.9" y="236.2">Frequency (MHz)</text>
<text x="145.6" y="236.2">Frequency (MHz)</text>
</g>
<g font-size="2.1">
<text x="103.1" y="36.6">IN</text>
<text x="119.4" y="36.6">A</text>
<text x="32.9" y="96.7">OUT</text>
<text x="64.8" y="96.7">A</text>
<text x="121.8" y="97.1">OUT</text>
<text x="153.7" y="97.1">A</text>
<text x="32.9" y="169.7">OUT</text>
<text x="64.8" y="169.7">A</text>
<text x="121.8" y="169.7">OUT</text>
<text x="153.7" y="169.7">A</text>
<text x="36.9" y="241.1">IN</text>
<text x="62.2" y="241.1">OUT</text>
<text x="88.3" y="241.1">OUT</text>
<text x="125.8" y="241.1">IN</text>
<text x="151.1" y="241.1">OUT</text>
<text x="177.2" y="241.1">OUT</text>
</g>
<g font-size="1.8" fill="#999">
<text x="98.8" y="237.2">D002</text>
<text x="188.5" y="237.2">D001</text>
</g>
</svg>
